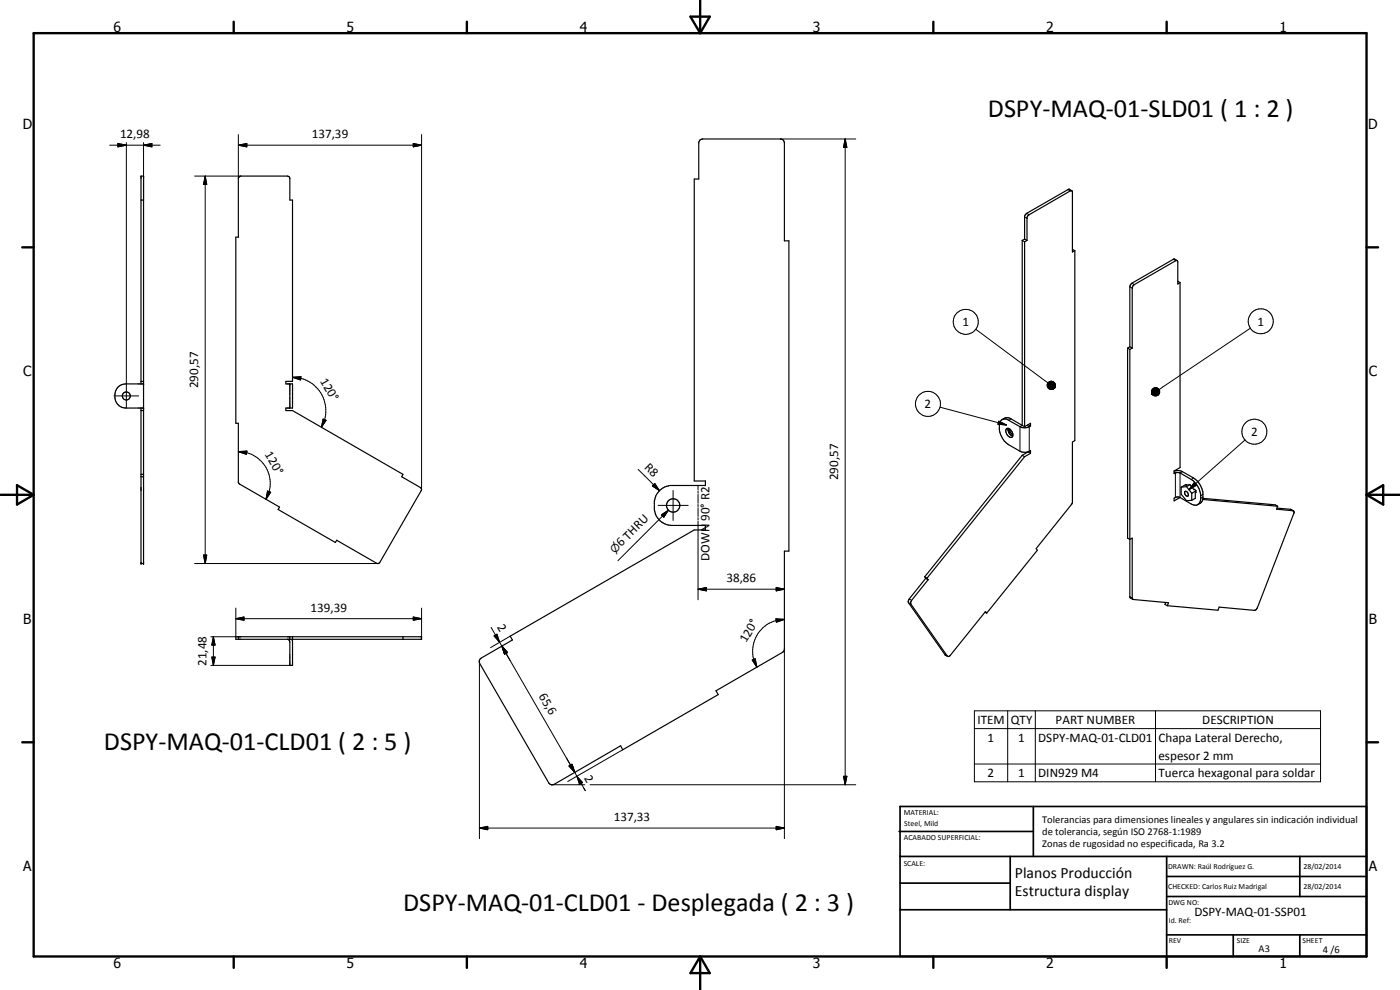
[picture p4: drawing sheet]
<svg xmlns="http://www.w3.org/2000/svg" width="420mm" height="297mm" viewBox="0 0 420 297" stroke-linecap="round" stroke-linejoin="round" font-family="sans-serif">
<g fill="none" stroke="#000" stroke-width=".35">
<path d="M71.8 53l.5-.2h14l.5 .2 .2 .6v6.4h.8v54.4h-2v.8h2v7.2h-2v.8h2l33.1 19.1-.3 .7 5.5 3.3 .4 .4-.1 .5-12.4 21.5-.4 .4-.6-.1-12-6.9-.3 .7-17.2-9.9 .4-.8-12-6.9-.3-.4-.1-17.8h-.7v-55.8h.7v-17.6zM210.1 42l.8-.3h23.3l.8 .3 .4 .7v29.6h1.4v93.1h-1.4v29.5l-.6 .8-19.9 11.6 .6 1.1-28.6 16.6-.6-1.2-20 11.5-1 .1-.6-.5-20.7-35.8-.1-1.1 .5-.6 9.4-5.4-.7-1.1 55.3-31.9h3.3v-1.4h-10a5.3 5.3 0 0 1-5.3-4.7 8.9 8.9 0 0 1 .4-4.1 5.4 5.4 0 0 1 4.3-3.1h10.6v-1.4h-3.3v-90.6h1.3v-11zM321.7 57.2l-1.1-.4-12.8 7.6-.3 .5v6.9M42.3 60h.8M306.8 72.1v55.5M306.8 72.1l.7 .5M307.5 71.8l-.7 .3M307.5 72.6v55.4M307.5 71.8l.7 .3M308.2 72.1v-6.7l.4-.8 13-7.4 .2 .3v18.1l.8-.4M308.2 72.1l-.7 .5M321.8 74.8l.8 .4"/>
<path d="M322.6 75.2v57l-.8 .4v18.1l-.3 .7-10.5 13.2 .3 .5-15.2 18.9M353.2 78.1l-12.8 7.3-.5 .5-.1 18.5M353.2 78.1l.3 .5v6.6l.6-.4M353.3 78.2l-.8-.5-.4 .1-12.8 7.5-.2 .8v18M353.5 84.4l.6 .4M354.1 84.8v55.5l-1.7 1v.8l.7-.3 1 .1 3.4 1.9a6.2 6.2 0 0 1 2.6 6.8 1.65 1.65 0 0 1-2.6 .6l-3.4-1.9M42.3 115.2v-62.4h.8v116.3h-.8v-46.7M42.3 114.4h.8M43.1 115.2h-5.4a3.6 3.6 0 0 0-3.2 3.6 3.6 3.6 0 0 0 3.2 3.6h5.4M87 115.2v7.2M338.4 104.4v57.1l.7 .3 .7-.3v18.1l.2 .2M338.4 104.4l.7 .5"/>
<path d="M339.1 104.9v74.1l.2 .5 .7 .3M339.1 104.1l.7 .3M339.1 104.1l-.7 .3M339.8 104.4l-.7 .5M42.3 123.2h.8M300.7 125.9a2.16 2.16 0 0 1 2.7-.2l3.4 1.9M302 128.7a1.63 1.63 0 0 1 1.7 .6 1.63 1.63 0 0 1 .1 1.8 1.22 1.22 0 0 1-1.8-1.1l-.2-.7zM302.6 128.5a2.12 2.12 0 0 0 1.3 2.3M303.1 128.8a1.1 1.1 0 0 0 .8 1.4M306.8 136.6l-29.3 36.5M306.8 136.6l.7 .4M306.8 127.6l.7 .4"/>
<path d="M307.5 137l-29.3 36.5M308.6 135.6h.1M308.6 135.6l.7 .4M308.6 127.4l.7 .4M308.6 135.6l-1.8 1M309.3 127.8a3.1 3.1 0 0 1-3.2 .2l-3.4-1.9a1.67 1.67 0 0 0-1.8-.3 1.67 1.67 0 0 0-1 1.5 6.3 6.3 0 0 0 2.5 5.9l3.7 2.2a3.1 3.1 0 0 0 3.2-.2v.8M309.3 127.8v-.8l-1.8 1M309.3 136l-1.8 1M42.3 142.3h.8M42.3 143h.8M352.4 141.4l1.9-.1 3.9 2.1a6.4 6.4 0 0 1 2.8 6.1M352.4 149.5l.9-.4 .8 .2-1.7 1z"/>
<path d="M354.5 146.2v2.1l1.6 1.9 1.6-.1M355.6 147.5a.79 .79 0 0 1 .9 .4 .79 .79 0 0 1-.2 1 1.1 1.1 0 0 1-.7-1.4zM356.1 145.4l-.1 .1M356.1 145.4l-.2 .1 1.2-.1M356.1 146l1.6 2M356.1 145.4l-1.6 .8M356.1 146l-1.6 .2M357.1 145.4l1.2 1.5 .3-.1 .3 .5M357.1 145.4l-1 .6M357.7 148v2.1M358.9 147.3v.5l-.2 .1v1.6l-1 .6M358.9 147.3l-1.2 .7"/>
<path d="M361 149.9l22.4 2M361 149.9l-.4 .8-1.1 .7M361 149.5l21.7 2 .7 .4M361 149.5v.4M383.2 152.4l4.2 .4M383.4 151.9l-.3 .9 5.1 .5M387.4 152.8l.1 .1M387.5 152.9l.7 .4M388.2 153.3l.2 .6-11.1 28.5-.4 .6-.4 .1-10.6-.9-.4 .9-15.2-1.4M277.5 173.1l.3 .4M277.5 173.1l.7 .4M277.8 173.5l-4.9 6.2-.3 .9 11 15.9 .8 .5"/>
<path d="M277.8 173.5l.7 .4M278.2 173.5l.3 .4M278.5 173.9l-4.9 6.2-.3 .9 11.1 15.9M340 179.8l10.7 1-.4 .9M70.8 191.1h55.7v.7h-55.7zM71.5 191.1v.7M86.2 191.8l.6 .3 .2 .6v6.9h.8v-7.2l-.2-.6M87 191.1v.7M87.8 191.1v.7M120.9 191.1v.7M295.6 183.7l.5 .3M296.1 184l-.3-.5-10.6 13.1-.4 .4-.4-.1"/>
<path d="M349.8 180.8l-.2 .6 .7 .3"/>
<circle cx="37.9" cy="118.8" r="1.19"/>
<circle cx="202" cy="151.7" r="2.01"/>
</g>
<g fill="#000">
<circle cx="43.1" cy="115.2" r=".18"/>
<circle cx="43.1" cy="122.4" r=".18"/>
<circle cx="42.3" cy="169.1" r=".18"/>
<circle cx="43.1" cy="169.1" r=".18"/>
</g>
<g fill="none" stroke="#000" stroke-width=".3">
<path d="M32.9 43.6h15.2M35.4 43.1l2.5 .5-2.5 .5zM37.9 42.8v79.7M43.1 43.6l2.5-.5v1zM43.1 42.8v17.2M58.4 52.8h13.9M61.6 52.8l.4 2.5h-.9zM61.6 52.8v116.3M71.5 43.6l2.6-.5v1zM71.5 43.6h55M71.5 40.4v13.2M124 43.1l2.5 .5-2.5 .5z"/>
<path d="M126.5 40.4v106.5M234.2 41.7h22.6M253.6 41.7l.6 2.5h-1.1zM253.6 41.7v193.8M320.5 56.9l.7 .4M307.5 65.1l.7 .4M308.1 64l.8 .4M352.1 77.8l.7 .4M292.9 98.8l21.6 16.1M339.1 86.1l.7 .4M339.7 85l.7 .4M375.3 98.5l-27.4 18.4"/>
<path d="M34.2 118.8h7.4M87.8 113.2l2.5-.2-.1 1zM87.8 113.2a10 10 0 0 1 8.5 4.7 10.4 10.4 0 0 1 1.1 8l-.9 2.3M314.2 115.5l2.3 .9-2.2-.7zM314.3 115.7l2.2 .7-2.2-.4zM314.3 115.2l2.2 1.2-2.3-.9zM314.3 116l2.2 .4-2.1-.2zM314.4 115l2.1 1.4-2.2-1.2zM314.4 116.2l2.1 .2-1.9 .1zM314.4 116.4h2.1M314.6 114.8l.2-.2 1.7 1.8zM314.6 114.8l1.9 1.6-2.1-1.4z"/>
<path d="M314.6 116.5l1.9-.1zM314.8 114.6l.2-.1 1.5 1.9zM314.8 116.6l1.7-.2-1.5 .4zM315 114.5l.3-.1 1.2 2zM315 116.8l1.5-.4zM315.3 114.4l.2-.1 1 2.1zM315.3 116.8l1.2-.4zM315.5 114.3l.3 .1 .7 2zM315.6 116.9l.9-.5zM315.8 114.4l.2 .1 .5 1.9zM315.8 116.8l.7-.4zM316 114.5l.3 .2 .2 1.7z"/>
<path d="M316.1 116.7l.4-.3zM316.3 114.7l.2 1.7zM316.5 114.9l.1 .2-.1 1.3zM316.5 116.4l-.2 .2zM316.6 115.1l-.1 1.3zM316.7 115.3l-.2 1.1zM316.7 115.9l-.2 .5zM316.8 115.6l-.3 .8zM345.6 117.2l.2 1zM345.6 117.5l.2 .7zM345.6 117.8l.2 .4zM345.6 118l.2 .2z"/>
<path d="M345.7 117l.1 1.2zM345.8 118.2l.3 .4zM345.8 118.2l.6 .5zM345.8 118.2l.9 .6zM345.8 118.2l1.2 .6zM345.8 118.2l1.4 .5zM345.8 118.2l1.7 .4-.3 .1zM345.8 118.2l1.9 .3-.2 .1zM345.8 118.2l2 .1-.1 .2zM345.8 118.2l2.2-.2-.2 .3zM345.8 118.2l2.3-.4-.1 .2zM345.8 118.2l2.3-.7v.3z"/>
<path d="M345.8 118.2l2.2-1 .1 .3zM345.8 118.2l2.1-1.2 .1 .2zM345.8 118.2l2-1.4 .1 .2zM345.8 118.2l1.8-1.6 .2 .2zM345.8 118.4h2M345.8 118.2h2.2M345.9 116.8l.2-.2-.3 1.6zM345.9 116.8l-.1 1.4zM346.1 116.6l.2-.2-.5 1.8zM346.3 116.4l.2-.1-.7 1.9zM346.5 116.3h.3l-1 1.9zM346.8 116.3h.3l-1.3 1.9z"/>
<path d="M347.1 116.3l.3 .1-1.6 1.8zM347.4 116.4l.2 .2-1.8 1.6zM71.5 135.5l2.6-.2-.2 1zM71.5 135.5a9.6 9.6 0 0 1 9.2 6.8l.4 2.2a9.6 9.6 0 0 1-1.3 5.3M97 125.7l.9 .4-1.4 2.1zM282.1 122.2l19.9 5.3M299.8 126.4l2.2 1.1-2.5-.2zM303.4 125.7l-.7 .4M306.8 127.6l-.7 .4v7.4M308.2 127.6l.7 .4v7.4M373.7 132l-16.9 14.9M80.3 147.3l.9 .4-1.4 2.1z"/>
<path d="M191.5 140.8l6.4 6.4M195.8 145.8l.7-.7 1.4 2.1zM196.5 145.1l1.4 2.1-2.1-1.4zM197.5 151.6h9M198.5 154.5l2.1-1.4-1.4 2.1zM200.6 153.1l-15.1 15.1M202 147.2v9M209.5 145.7v1.3M209.5 147.3v.7M209.5 148.3v2.7M209.5 151.3v.7M209.5 152.3v2.7"/>
<path d="M209.5 155.3v.7M209.5 156.3v23.7M352.4 141.7l.4 .2v7.4M354.9 141.5l-.8 .4v7.4M358.2 143.4l-.7 .4M358.3 144.9l.7 .7-2.2 1.3zM361 149.1l-.7 .5M361 148.3l-.7 .5M387.3 152.8l.8 .4M58.4 169.1h55.2M61.1 166.5h.9l-.4 2.6zM209.5 176.8l2.5-.5v1z"/>
<path d="M209.5 176.8h25.9M232.9 176.3l2.5 .5-2.5 .5zM272.9 179.7l.7 .4M339.1 179l.7 .5M63.3 191.1h9M63.3 199.6h23.7M63.6 197.1h.9l-.5 2.5zM64 191.1l.5 2.4h-.9zM64 191.1v8.5M70.8 185.6l2.4-.5v1zM70.8 185.6h55.7M70.8 182.5v8.6"/>
<path d="M124 185.1l2.5 .5-2.5 .5zM126.5 182.5v8.6M143.9 198.2v53.4M147.4 188.3l2.5 4.4M148.3 190.8l.8-.5 .8 2.4zM149.9 192.7l.7 1.1M150.6 193.8l1.7 2-.9 .5zM150.6 193.8l20.6 35.8M153.1 190.9l-5.9 3.4M225.8 198l.8-.3 .5 2.5zM232.9 185.7l2.5 .1-2.4 .9zM235.4 194.7v56.9"/>
<path d="M235.4 185.8a9.5 9.5 0 0 0-9.3 7.6l-.2 2.2a8.7 8.7 0 0 0 1.2 4.6M272.7 180.8l.7 .5M283.6 196.5l.7 .3M292.4 213.3h103.9v21.3h-103.9zM292.4 218.6h103.9M302.4 213.3v21.3M310.7 213.3v21.3M346.8 213.3v21.3M165.4 235.5h8.1M170 227.4l1.2 2.2M170.8 229.8l.9-.5 .8 2.4zM171.2 229.6l1.3 2.1"/>
<path d="M172.5 231.7l.6 1.2M173.1 232.9l1.7 1.9-.9 .5zM173.1 232.9l2.6 4.3-.5-.7M173.6 235.5h1.9M177.1 235.5h79.7M186.9 225l-16.5 9.5M253.1 232.9h1.1l-.6 2.6zM292.4 229.2h103.9M143.9 248.5l2.5-.6v1.1zM143.9 248.5h91.5M232.9 247.9l2.5 .6-2.5 .5z"/>
<circle cx="289.8" cy="96.6" r="3.8"/>
<circle cx="378.4" cy="96.4" r="3.7"/>
<circle cx="278.5" cy="121.2" r="3.8"/>
<circle cx="376.4" cy="129.5" r="3.8"/>
</g>
<g fill="none" stroke="#000" stroke-width=".71">
<path d="M10.1 9.9h400v277.1h-400zM70.1 6.5v3.4M140.1 6.5v3.4M207.2 5h5.8l-2.9 4.9zM210.1 0v9.9M280.1 6.5v3.4M350.1 6.5v3.4M6.7 74.2h3.4M410.1 74.2h3.5M.1 148.5h10M5.1 145.6l5 2.9-5 2.9zM410.1 148.5h10"/>
<path d="M410.1 148.5l5-2.9v5.8zM6.7 222.7h3.4M410.1 222.7h3.5M70.1 287v3.4M140.1 287v3.4M210.1 287v10M210.1 287l2.9 5h-5.8zM280.1 287v3.4M350.1 287v3.4"/>
</g>
<g fill="none" stroke="#000" stroke-width=".51">
<path d="M269.8 249.5h40.3M270.1 242h140v45h-140zM270.1 257h140M303.2 257v16M310.1 242v15M350.1 257v30M390.1 257v12M270.1 265h33.1M270.1 273h80M350.1 269h60M350.1 263h60M350.1 280.5h60"/>
<path d="M370.1 280.5v6.5M390.1 280.5v6.5"/>
</g>
<g fill="#000">
<path d="M35.4 43.1l2.5 .5-2.5 .5zM43.1 43.6l2.5-.5v1zM61.6 52.8l.4 2.5h-.9zM71.5 43.6l2.6-.5v1zM124 43.1l2.5 .5-2.5 .5zM253.6 41.7l.6 2.5h-1.1zM87.8 113.2l2.5-.2-.1 1zM316.7 115.9l-.2 .5zM316.8 115.6l-.3 .8zM316.7 115.3l-.2 1.1zM316.6 115.1l-.1 1.3zM316.5 114.9l.1 .2-.1 1.3z"/>
<path d="M316.3 114.7l.2 1.7zM316 114.5l.3 .2 .2 1.7zM315.8 114.4l.2 .1 .5 1.9zM315.5 114.3l.3 .1 .7 2zM315.3 114.4l.2-.1 1 2.1zM315 114.5l.3-.1 1.2 2zM314.8 114.6l.2-.1 1.5 1.9zM314.6 114.8l.2-.2 1.7 1.8zM314.6 114.8l1.9 1.6-2.1-1.4zM314.4 115l2.1 1.4-2.2-1.2zM314.3 115.2l2.2 1.2-2.3-.9zM314.2 115.5l2.3 .9-2.2-.7z"/>
<path d="M314.3 115.7l2.2 .7-2.2-.4zM314.6 116.5l1.9-.1zM314.8 116.6l1.7-.2-1.5 .4zM315 116.8l1.5-.4zM315.3 116.8l1.2-.4zM315.6 116.9l.9-.5zM315.8 116.8l.7-.4zM316.1 116.7l.4-.3zM316.5 116.4l-.2 .2zM345.8 118.2l.3 .4zM345.8 118.2l.6 .5zM345.8 118.2l.9 .6z"/>
<path d="M345.8 118.2l1.2 .6zM345.8 118.2l1.4 .5zM345.8 118.2l1.7 .4-.3 .1zM345.8 118.2l1.9 .3-.2 .1zM345.8 118.2l2.3-.4-.1 .2zM345.8 118.2l2.3-.7v.3zM345.8 118.2l2.2-1 .1 .3zM345.8 118.2l2.1-1.2 .1 .2zM345.8 118.2l2-1.4 .1 .2zM345.8 118.2l1.8-1.6 .2 .2zM347.4 116.4l.2 .2-1.8 1.6zM347.1 116.3l.3 .1-1.6 1.8z"/>
<path d="M346.8 116.3h.3l-1.3 1.9zM346.5 116.3h.3l-1 1.9zM346.3 116.4l.2-.1-.7 1.9zM346.1 116.6l.2-.2-.5 1.8zM345.9 116.8l.2-.2-.3 1.6zM345.9 116.8l-.1 1.4zM345.7 117l.1 1.2zM345.6 117.2l.2 1zM345.6 117.5l.2 .7zM345.6 117.8l.2 .4zM345.6 118l.2 .2zM71.5 135.5l2.6-.2-.2 1z"/>
<path d="M97 125.7l.9 .4-1.4 2.1zM299.8 126.4l2.2 1.1-2.5-.2zM80.3 147.3l.9 .4-1.4 2.1zM196.5 145.1l1.4 2.1-2.1-1.4zM198.5 154.5l2.1-1.4-1.4 2.1zM358.3 144.9l.7 .7-2.2 1.3zM61.1 166.5h.9l-.4 2.6zM209.5 176.8l2.5-.5v1zM232.9 176.3l2.5 .5-2.5 .5zM63.6 197.1h.9l-.5 2.5zM64 191.1l.5 2.4h-.9zM70.8 185.6l2.4-.5v1z"/>
<path d="M124 185.1l2.5 .5-2.5 .5zM148.3 190.8l.8-.5 .8 2.4zM150.6 193.8l1.7 2-.9 .5zM225.8 198l.8-.3 .5 2.5zM232.9 185.7l2.5 .1-2.4 .9zM170.8 229.8l.9-.5 .8 2.4zM173.1 232.9l1.7 1.9-.9 .5zM253.1 232.9h1.1l-.6 2.6zM143.9 248.5l2.5-.6v1.1zM232.9 247.9l2.5 .6-2.5 .5z"/>
</g>
<path d="M314.3 116.2h2.2" fill="none" stroke="#000" stroke-width=".34"/>
<g font-size="7.9">
<text x="296.5" y="35.2">DSPY-MAQ-01-SLD01 ( 1 : 2 )</text>
<text x="31.2" y="225.2">DSPY-MAQ-01-CLD01 ( 2 : 5 )</text>
<text x="121" y="273.5">DSPY-MAQ-01-CLD01 - Desplegada ( 2 : 3 )</text>
</g>
<g font-size="4.7">
<text x="304.6" y="263.5">Planos Producción</text>
<text x="304.6" y="268.9">Estructura display</text>
</g>
<g font-size="4.2">
<text x="34" y="9.6">6</text>
<text x="104" y="9.6">5</text>
<text x="174" y="9.6">4</text>
<text x="244" y="9.6">3</text>
<text x="314" y="9.6">2</text>
<text x="384" y="9.6">1</text>
<text x="6.8" y="38.7">D</text>
<text x="410.6" y="38.7">D</text>
<text x="7" y="112.9">C</text>
<text x="410.8" y="112.9">C</text>
<text x="7" y="187.1">B</text>
<text x="410.8" y="187.1">B</text>
<text x="7" y="261.4">A</text>
<text x="410.8" y="261.4">A</text>
<text x="34" y="290.4">6</text>
<text x="104" y="290.4">5</text>
<text x="174" y="290.4">4</text>
<text x="244" y="290.4">3</text>
<text x="314" y="290.4">2</text>
<text x="384" y="290.4">1</text>
</g>
<g font-size="3.9">
<text x="36" y="41.5">12,98</text>
<text x="93.6" y="41.5">137,39</text>
<text x="288.9" y="97.8">1</text>
<text x="377.4" y="97.7">1</text>
<text x="59.5" y="116.5" transform="rotate(-90 59.5 116.5)">290,57</text>
<text x="96" y="114.3" transform="rotate(60 96 114.3)">120°</text>
<text x="277.5" y="122.5">2</text>
<text x="375.5" y="130.8">2</text>
<text x="79.4" y="136.4" transform="rotate(60 79.4 136.4)">120°</text>
<text x="193.2" y="140.3" transform="rotate(45 193.2 140.3)">R8</text>
<text x="251.6" y="144.1" transform="rotate(-90 251.6 144.1)">290,57</text>
<text x="186.5" y="164.2" transform="rotate(-45 186.5 164.2)">6 THRU</text>
<text x="212.9" y="168.2" transform="rotate(-90 212.9 168.2)">DOWN 90° R2</text>
<text x="218" y="174.7">38,86</text>
<text x="93.2" y="183.6">139,39</text>
<text x="149.1" y="188.2" transform="rotate(60 149.1 188.2)">2</text>
<text x="224" y="193" transform="rotate(-60 224 193)">120°</text>
<text x="62" y="199.8" transform="rotate(-90 62 199.8)">21,48</text>
<text x="161.6" y="208.7" transform="rotate(60 161.6 208.7)">65,6</text>
<text x="293.3" y="217.2">ITEM</text>
<text x="303.3" y="217.2">QTY</text>
<text x="316.8" y="217.2">PART NUMBER</text>
<text x="360.8" y="217.2">DESCRIPTION</text>
<text x="296.4" y="222.5">1</text>
<text x="305.6" y="222.5">1</text>
<text x="311.6" y="222.5">DSPY-MAQ-01-CLD01</text>
<text x="347.7" y="222.6">Chapa Lateral Derecho,</text>
<text x="347.7" y="228">espesor 2 mm</text>
<text x="175.2" y="233.3" transform="rotate(60 175.2 233.3)">2</text>
<text x="296.4" y="233.2">2</text>
<text x="305.6" y="233.2">1</text>
<text x="311.6" y="233.2">DIN929 M4</text>
<text x="347.7" y="233.3">Tuerca hexagonal para soldar</text>
<text x="184.2" y="246.4">137,33</text>
<text x="358.5" y="275">DSPY-MAQ-01-SSP01</text>
</g>
<text font-size="3.3" x="184.5" y="166.2" transform="rotate(-45 184.5 166.2)">n</text>
<g font-size="3.1">
<text x="312.7" y="246.8">Tolerancias para dimensiones lineales y angulares sin indicación individual</text>
<text x="312.7" y="250.4">de tolerancia, según ISO 2768-1:1989</text>
<text x="312.7" y="254">Zonas de rugosidad no especificada, Ra 3.2</text>
<text x="377.7" y="285.6">A3</text>
<text x="397" y="285.9">4 /6</text>
</g>
<g font-size="2.4">
<text x="271.2" y="244.4">MATERIAL:</text>
<text x="271.3" y="252">ACABADO SUPERFICIAL:</text>
<text x="271.4" y="247.9">Steel, Mild</text>
<text x="271.2" y="259.7">SCALE:</text>
<text x="350.6" y="260.8">DRAWN: Raúl Rodríguez G.</text>
<text x="391.2" y="260.6">28/02/2014</text>
<text x="350.6" y="266.9">CHECKED: Carlos Ruiz Madrigal</text>
<text x="391.2" y="266.7">28/02/2014</text>
<text x="350.6" y="271.4">DWG NO:</text>
<text x="350.8" y="276.9">Id. Ref:</text>
<text x="350.8" y="282.8">REV</text>
<text x="371.2" y="282.9">SIZE</text>
<text x="390.9" y="282.9">SHEET</text>
</g>
</svg>
